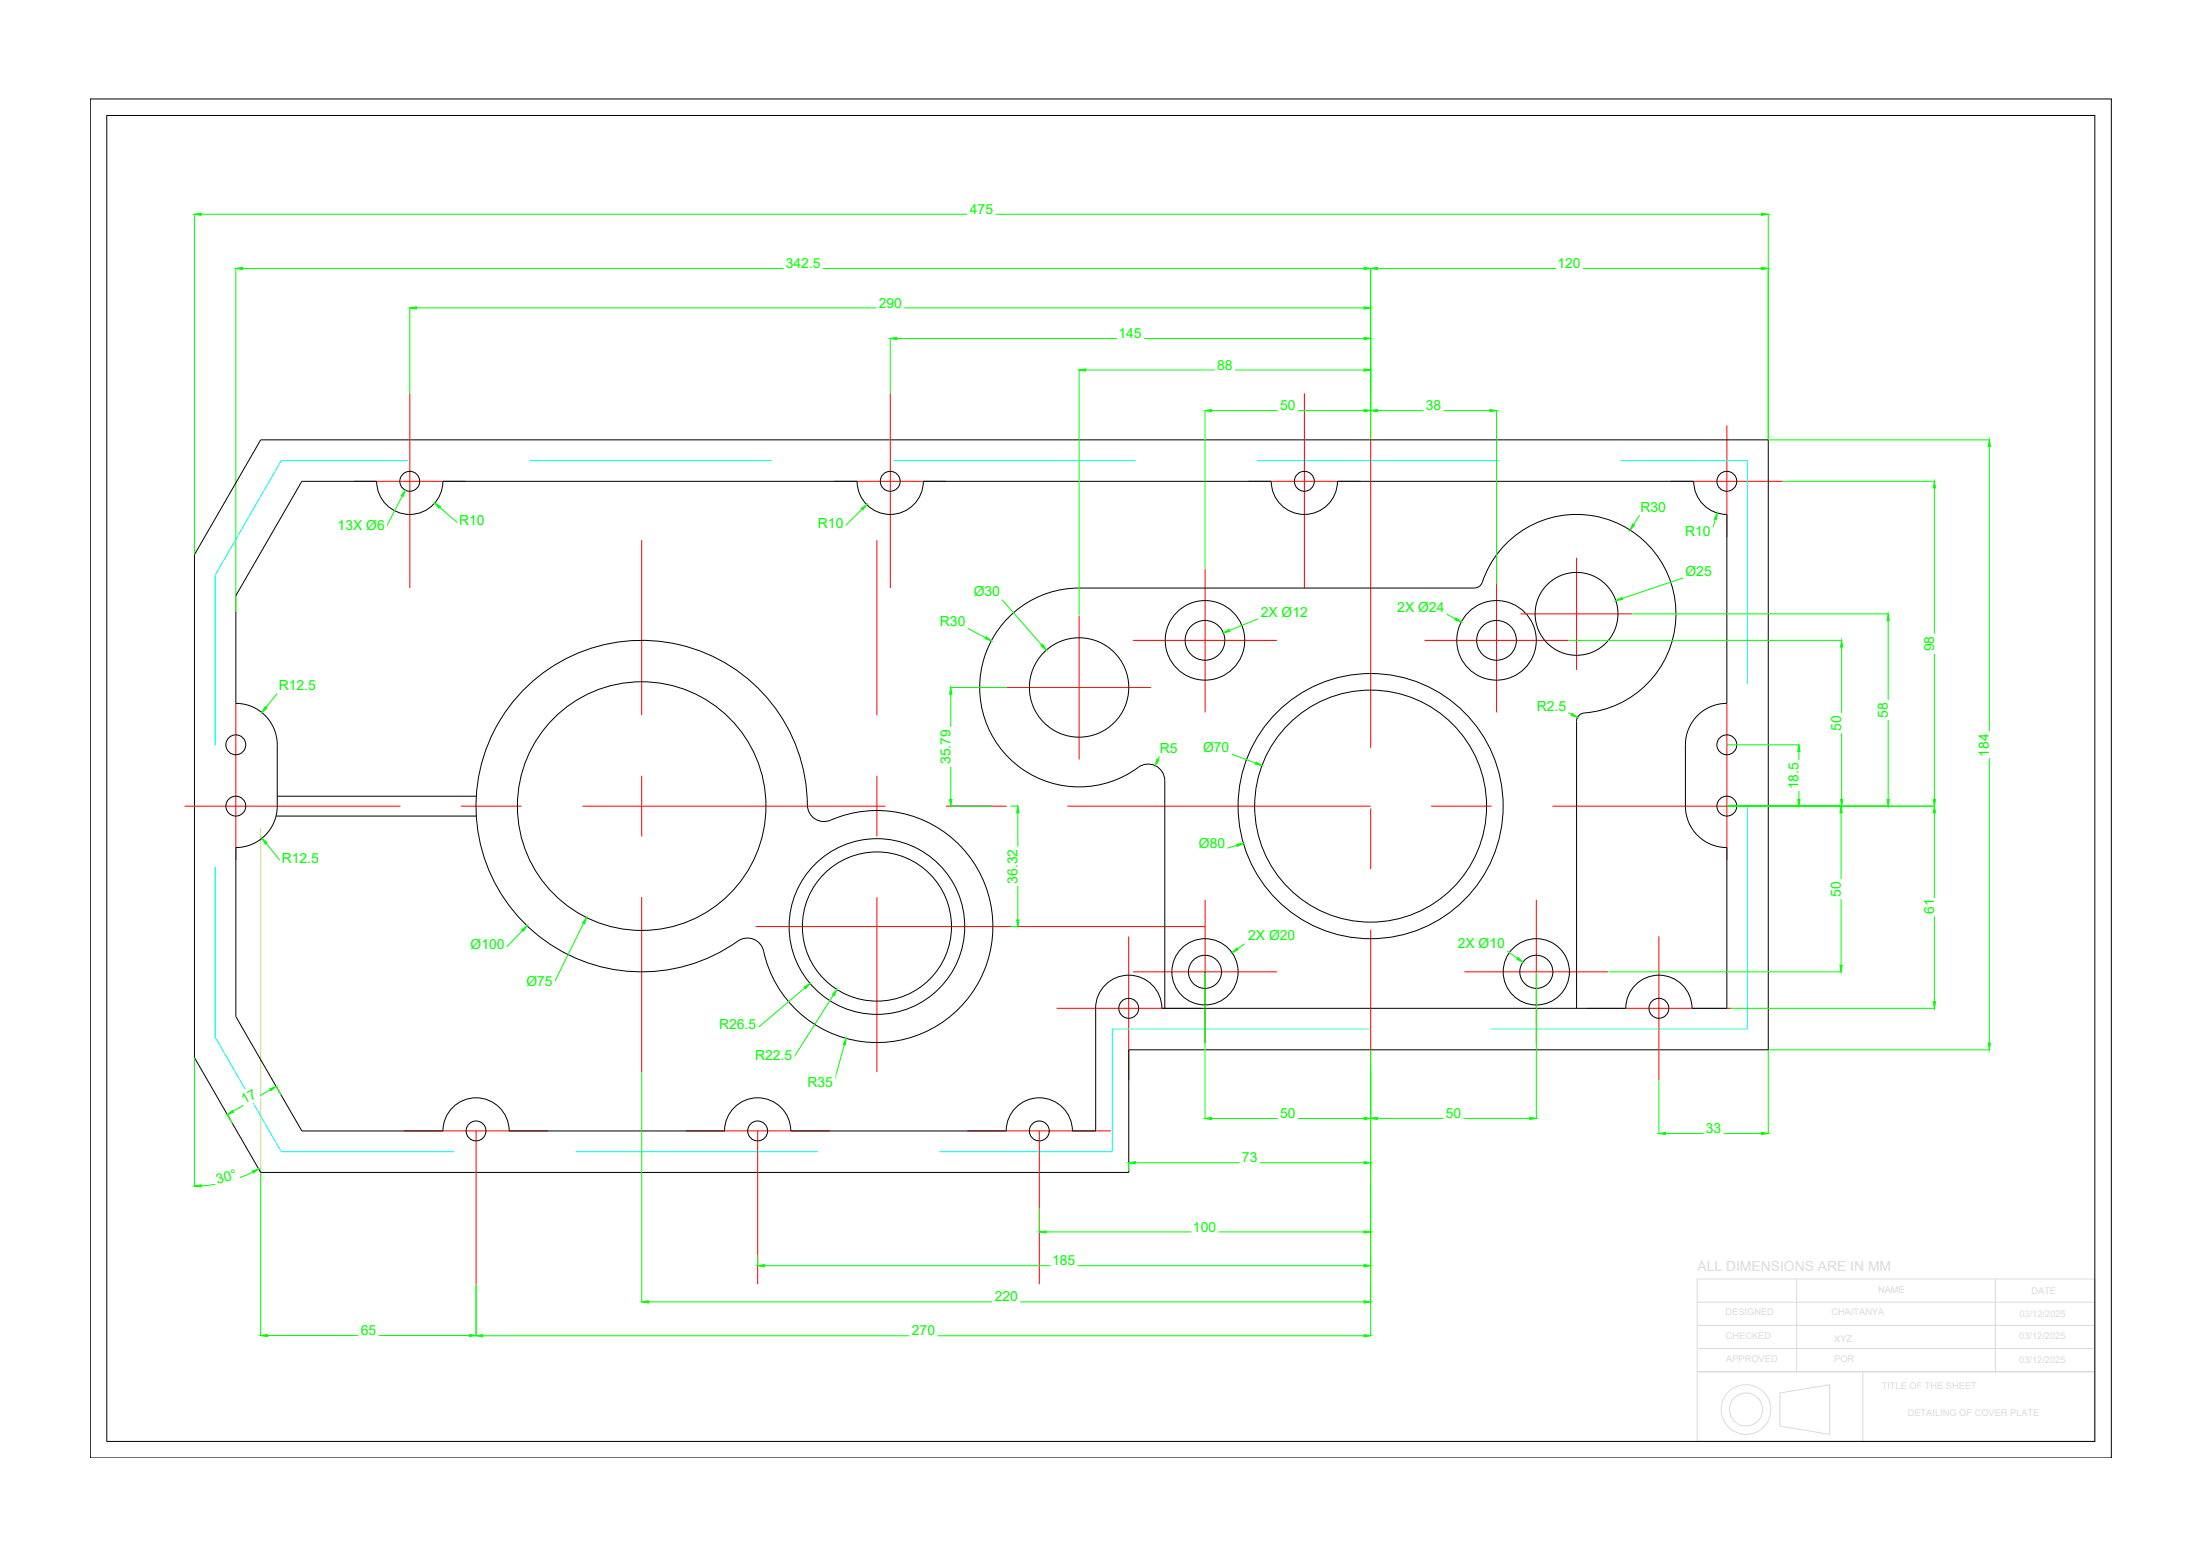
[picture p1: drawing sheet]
<svg xmlns="http://www.w3.org/2000/svg" width="420mm" height="297mm" viewBox="0 0 420 297" stroke-linecap="round" stroke-linejoin="round" font-family="sans-serif">
<!-- layer: centerline -->
<g fill="none" stroke="#f00" stroke-width=".19">
<path d="M78.3 75.1v37.2M170 75.1v37.2M249.1 75.1v37.2M261.8 75.1v67.7M67.6 91.9h21.4M159.3 91.9h21.4M238.4 91.9h21.4M319.1 91.9h21.4M329.8 81.2v21.4M122.6 103.1v33.4M167.5 103.1v33.4M206.1 117.5v27.5"/>
<path d="M230.1 108.5v27.5M285.8 108.5v27.5M290.4 117.2h21.4M301.1 106.5v21.4M45 134.3v29.8M192.3 131.2h27.5M216.4 122.2h27.5M272.1 122.2h27.5M329.8 134.3v29.8M35.2 153.9h41.3M88.1 153.9h11.5M111.2 153.9h57.9"/>
<path d="M122.6 148.1v11.6M167.5 148.1v11.6M180.7 153.9h11.6M203.8 153.9h57.9M261.8 154.3v11.6M273.3 153.9h11.6M296.5 153.9h41.2M122.6 171.3v33.4M144.3 176.9h85.8M167.5 171.3v33.4M215.6 178.8v27.4M230.1 171.8v27.5"/>
<path d="M261.8 177.5v67.7M293.4 171.8v27.5M316.8 178.8v27.4M201.8 192.5h27.5M216.4 185.5h27.5M279.7 185.5h27.4M303.1 192.5h27.5M77.2 215.9h27.5M90.9 215.9v29.3M131 215.9h27.4M144.7 215.9v29.3M184.8 215.9h27.4"/>
<path d="M198.5 215.9v29.3"/>
</g>
<!-- layer: 0 -->
<g fill="none" stroke="#000" stroke-width=".19">
<path d="M17.2 18.9h386v259.4h-386zM20.4 22h379.7v253.2h-379.7zM49.8 84h287.9v116.4h-122.1v23.4h-165.8l-12.7-21.9v-96zM281.6 112.3h-75.5a19 19 0 0 0-17.9 25.2 19 19 0 0 0 29.7 8.7 3.2 3.2 0 0 1 4.5 2.8l.1 43.5M283.1 111.2a1.58 1.58 0 0 1-1.5 1.1M283.1 111.2a19 19 0 0 1 33.1-5.4 19 19 0 0 1-14.1 30.4 1.58 1.58 0 0 0-1 1.5v54.8M52.7 155.8h38.3M52.9 152h38.1M154.2 153.7a31.7 31.7 0 0 0-38.5-30.7 31.7 31.7 0 0 0-22 44.1 31.7 31.7 0 0 0 47.7 12.3 3.2 3.2 0 0 1 4.4 2.2 22.2 22.2 0 0 0 28 16.5 22.2 22.2 0 0 0 14.4-29.1 22.2 22.2 0 0 0-30.1-12.3 3.2 3.2 0 0 1-3.9-3M209.2 192.5a6.3 6.3 0 0 1 6.4-6.3 6.3 6.3 0 0 1 6.3 6.3M209.3 192.5v23.4h-4.5a6.3 6.3 0 0 0-6.3-6.3 6.3 6.3 0 0 0-6.3 6.3h-41.2a6.3 6.3 0 0 0-6.3-6.3 6.3 6.3 0 0 0-6.3 6.3h-41.2a6.3 6.3 0 0 0-6.3-6.3 6.3 6.3 0 0 0-6.3 6.3h-27l-12.6-21.8v-32.3a7.9 7.9 0 0 0 7.9-7.9v-11.7a7.9 7.9 0 0 0-7.9-7.9v-20.6l12.6-21.8h14.3a6.3 6.3 0 0 0 6.4 6.3 6.3 6.3 0 0 0 6.3-6.3h79.1a6.3 6.3 0 0 0 6.3 6.3 6.3 6.3 0 0 0 6.3-6.3h66.5a6.3 6.3 0 0 0 6.3 6.3 6.3 6.3 0 0 0 6.3-6.3h68.1a6.3 6.3 0 0 0 6.3 6.3v36.1a7.9 7.9 0 0 0-7.9 7.9v11.7a7.9 7.9 0 0 0 7.9 7.9v30.7h-6.6M221.9 192.5h88.6"/>
<path d="M310.5 192.5a6.3 6.3 0 0 1 6.3-6.3 6.3 6.3 0 0 1 6.3 6.3"/>
<circle cx="78.3" cy="91.9" r="1.9"/>
<circle cx="170" cy="91.9" r="1.9"/>
<circle cx="249.1" cy="91.9" r="1.9"/>
<circle cx="329.8" cy="91.9" r="1.9"/>
<circle cx="301.1" cy="117.2" r="7.9"/>
<circle cx="206.1" cy="131.2" r="9.5"/>
<circle cx="230.1" cy="122.2" r="7.6"/>
<circle cx="230.1" cy="122.2" r="3.8"/>
<circle cx="285.8" cy="122.2" r="7.6"/>
<circle cx="285.8" cy="122.2" r="3.8"/>
<circle cx="45" cy="153.9" r="1.9"/>
<circle cx="45" cy="142.2" r="1.9"/>
<circle cx="122.5" cy="153.9" r="23.7"/>
<circle cx="261.8" cy="153.9" r="25.3"/>
<circle cx="261.8" cy="153.9" r="22.1"/>
<circle cx="329.8" cy="153.9" r="1.9"/>
<circle cx="329.8" cy="142.2" r="1.9"/>
<circle cx="167.5" cy="176.9" r="16.8"/>
<circle cx="167.5" cy="176.9" r="14.2"/>
<circle cx="215.6" cy="192.5" r="1.9"/>
<circle cx="230.1" cy="185.5" r="6.3"/>
<circle cx="230.1" cy="185.5" r="3.2"/>
<circle cx="293.4" cy="185.5" r="6.3"/>
<circle cx="293.4" cy="185.5" r="3.2"/>
<circle cx="316.8" cy="192.5" r="1.9"/>
<circle cx="90.9" cy="215.9" r="1.9"/>
<circle cx="144.7" cy="215.9" r="1.9"/>
<circle cx="198.5" cy="215.9" r="1.9"/>
</g>
<!-- layer: hidden line -->
<path d="M77.9 87.9h-24.2l-12.6 21.9v32.5M101.1 87.9h46.3M170.6 87.9h46.3M240 87.9h46.4M309.5 87.9h24.2v42.7M333.7 153.8v42.6h-49M41.1 165.5v32.5l12.6 21.9h33.1M261.5 196.4h-49.1v23.5h-33M109.9 219.9h46.3" fill="none" stroke="#0ff" stroke-width=".19"/>
<!-- layer: Reference line -->
<path d="M49.8 158.2v65.6" fill="none" stroke="#dd0" stroke-width=".19"/>
<!-- layer: AM_5 -->
<g fill="none" stroke="#0f0" stroke-width=".19">
<path d="M37.1 40.8v65.1M38.4 40.9h298M45 51.2v65.8M46.3 51.2h214.2M78.3 58.7v16.3M79.5 58.8h181M261.8 51.2v32.7M263 51.2h73.4M337.7 40.8v43.1M170 64.5v10.5M171.3 64.6h89.2M206.1 70.6v46.9"/>
<path d="M207.3 70.6h53.2M230.1 78.3v30.2M231.4 78.4h29.1M263 78.4h21.6M285.8 78.3v33.2M76.8 94.7l-3.4 6.6h-8.6M84 96.9l3.9 3.3h4.5M164.6 97.2l-3.6 3.6h-4.6M318 97.8h-4.5l-1.5 2.3M327.6 99.1l-1 3.4h-4.6M337.7 84h42.3M340.5 91.9h29"/>
<path d="M369.4 93.1v59.5M379.9 85.2v113.9M179.7 119.7h4.6l3.9 2M186.1 114h4.8l8.1 9.2M249.7 117.9h-8.9l-6 2.5M266.9 117h8.9l2.2 1.1M311.8 117.2h48.9M326.8 110.2h-4.8l-12.2 4.1M360.6 118.5v34.1M60.2 131.8h-6.8l-2.6 3.2M181.5 131.2h10.8M181.6 132.5v20.1"/>
<path d="M293.7 135.8h5.3l1.2 .6M299.6 122.2h52.2M351.7 123.5v29.1M181.5 153.9h8M193 153.9h1.4M194.4 155.2v20.4M224.8 143.9h-3.1l-.6 1.1M229.9 143.8h4.8l5.1 1.9M329.8 153.9h39.7M329.8 142.2h13.8M343.6 143.4v9.2M351.6 155.2v29.1"/>
<path d="M369.4 155.2v36M50.8 161l3.2 3.8h6.8M99.8 177.6l-3.5 3.7h-6.3M111.4 176.3l-5.9 12h-4.9M193 176.9h1.4M236.3 161.4l-2.4 .7h-4.8M247.2 179.7h-8.8l-2.1 1.4M153.7 188.6l-9.4 7.9h-6.8M159.2 190l-8 12.5h-6.8M161.2 199.4l-2.2 8.1h-4.6M230.1 185.6v28M278.5 181.2h8.8l2.5 1.8"/>
<path d="M293.4 185.6v28M307.2 185.5h44.5M330.6 192.5h38.9M37.1 201.9v24.6M43.4 212.7l1 1.8M51.6 208l-7.1 4.1M52.7 207.3l1 1.8M122.6 204.7v43.9M231.4 213.5h29.1M261.8 200.4v54.7M263 213.5h29.1M316.8 206.3v10.1"/>
<path d="M318.1 216.4h18.3M337.7 200.4v16M337.7 200.4h42.3M48.3 223.7a24.5 24.5 0 0 1-9.9 2.7M49.8 223.8v31.2M144.7 239.6v2.1M198.5 230.6v4.6M199.8 235.2h60.7M215.6 221.9v1.6M216.8 222h43.7M51.1 255h38.6M90.9 245.2v9.9"/>
<path d="M92.2 255h168.3M123.8 248.5h136.7M146 241.6h114.5"/>
</g>
<g fill="#0f0" stroke="#0f0" stroke-width=".19">
<path d="M336.4 51l1.3 .2-1.3 .3z"/>
<path d="M261.8 51.2l1.2-.2v.5z"/>
<path d="M260.5 51l1.3 .2-1.3 .3z"/>
<path d="M45 51.2l1.3-.2v.5z"/>
<path d="M260.5 254.8l1.3 .2-1.3 .2z"/>
<path d="M90.9 255l1.3-.2v.4z"/>
<path d="M89.7 254.7l1.2 .3-1.2 .2z"/>
<path d="M49.8 255l1.3-.3v.5z"/>
<path d="M37.1 40.9l1.3-.2v.4z"/>
<path d="M336.4 40.7l1.3 .2-1.3 .2z"/>
<path d="M336.4 216.2l1.3 .2-1.3 .2z"/>
<path d="M316.8 216.4l1.3-.2v.4z"/>
<path d="M379.7 199.1h.4l-.2 1.3z"/>
<path d="M379.9 84l.2 1.2h-.4z"/>
<path d="M351.4 184.3h.4l-.2 1.2z"/>
<path d="M351.6 153.9l.2 1.3h-.4z"/>
<path d="M360.4 152.6h.4l-.2 1.3z"/>
<path d="M360.6 117.2l.2 1.3h-.4z"/>
<path d="M351.5 152.6h.4l-.2 1.3z"/>
<path d="M351.7 122.2l.2 1.3h-.4z"/>
<path d="M343.3 152.6h.5l-.2 1.3z"/>
<path d="M343.6 142.2l.2 1.2h-.5z"/>
<path d="M261.8 213.5l1.2-.2v.4z"/>
<path d="M292.1 213.3l1.3 .2-1.3 .2z"/>
<path d="M260.5 213.3l1.3 .2-1.3 .2z"/>
<path d="M230.1 213.5l1.3-.2v.4z"/>
<path d="M260.5 235l1.3 .2-1.3 .2z"/>
<path d="M198.5 235.2l1.3-.2v.4z"/>
<path d="M260.5 221.8l1.3 .2-1.3 .2z"/>
<path d="M215.6 222l1.2-.2v.4z"/>
<path d="M260.5 241.4l1.3 .2-1.3 .2z"/>
<path d="M144.7 241.6l1.3-.2v.4z"/>
<path d="M261.8 78.4l1.2-.2v.4z"/>
<path d="M284.6 78.2l1.2 .2-1.2 .2z"/>
<path d="M260.5 78.2l1.3 .2-1.3 .2z"/>
<path d="M230.1 78.4l1.3-.2v.4z"/>
<path d="M260.5 70.4l1.3 .2-1.3 .2z"/>
<path d="M206.1 70.6l1.2-.2v.4z"/>
<path d="M170 64.6l1.3-.2v.4z"/>
<path d="M260.5 64.4l1.3 .2-1.3 .2z"/>
<path d="M78.3 58.8l1.2-.2v.4z"/>
<path d="M260.5 58.6l1.3 .2-1.3 .2z"/>
<path d="M181.6 131.2l.2 1.3h-.4z"/>
<path d="M181.4 152.6h.4l-.2 1.3z"/>
<path d="M194.2 175.6h.4l-.2 1.3z"/>
<path d="M194.4 153.9l.2 1.3h-.4z"/>
<path d="M122.6 248.5l1.2-.2v.4z"/>
<path d="M260.5 248.3l1.3 .2-1.3 .2z"/>
<path d="M37.1 226.4l1.3-.2v.4z"/>
<path d="M48.2 223.6l1.2-.5-1 .8z"/>
<path d="M43.4 212.8l1-.8 .2 .3z"/>
<path d="M51.5 207.8l1.2-.4-1 .8z"/>
<path d="M164.5 97.1l1-.8-.7 1.1z"/>
<path d="M83 96l1.1 .7-.2 .3z"/>
<path d="M50.6 134.9l.4 .3-1 .8z"/>
<path d="M50 160l1 .9-.3 .2z"/>
<path d="M99.6 177.5l1.1-.8-.8 1.1z"/>
<path d="M112 175.1l-.4 1.3-.3-.2z"/>
<path d="M153.6 188.4l1.1-.7-.8 1z"/>
<path d="M159.8 188.9l-.5 1.2-.3-.3z"/>
<path d="M161.6 198.2l-.2 1.3-.4-.1z"/>
<path d="M278.1 118l1 .7-1.2-.4z"/>
<path d="M233.6 120.8l1.1-.6 .2 .3z"/>
<path d="M235.3 181.9l.9-.9 .3 .3z"/>
<path d="M289.9 182.8l.9 .9-1.1-.6z"/>
<path d="M236.2 161.2l1.3-.2-1.2 .6z"/>
<path d="M239.9 145.5l1.1 .6-1.2-.2z"/>
<path d="M369.4 91.9l.2 1.2h-.4z"/>
<path d="M369.2 152.6h.4l-.2 1.3z"/>
<path d="M369.4 153.9l.2 1.3h-.4z"/>
<path d="M369.2 191.2h.4l-.2 1.3z"/>
<path d="M300.2 136.2l1.1 .8-1.2-.5z"/>
<path d="M220.9 144.9l.4 .2-.7 1.1z"/>
<path d="M188.3 121.5l1 .8-1.2-.4z"/>
<path d="M311.8 100l.4 .2-.9 1z"/>
<path d="M328 97.9l-.2 1.3-.4-.1z"/>
<path d="M308.6 114.7l1.1-.6 .1 .4z"/>
<path d="M198.8 123.3l.3-.3 .7 1.1z"/>
<path d="M77.4 93.6l-.4 1.2-.4-.2z"/>
</g>
<g fill="#fff" stroke="#fff" stroke-width=".19">
<path d="M297.3 48.8v2.9l4.9-2.9zM297.3 51.7l4.9-2.9v2.9z"/>
<path d="M149.7 48.8v2.9l7.4-2.9zM149.7 51.7l7.4-2.9v2.9z"/>
<path d="M173.8 252.6v2.8l5.1-2.8zM173.8 255.4l5.1-2.8v2.8z"/>
<path d="M68.5 252.5v2.9l3.7-2.9zM68.5 255.4l3.7-2.9v2.9z"/>
<path d="M184.8 38.5v2.8l5.2-2.8zM184.8 41.3l5.2-2.8v2.8z"/>
<path d="M325.4 213.9v2.9l3.7-2.9zM325.4 216.8l3.7-2.9v2.9z"/>
<path d="M377.5 139.7v5h2.9zM377.5 139.7h2.9v5z"/>
<path d="M349.2 167.9v3.6h2.8zM349.2 167.9h2.8v3.6z"/>
<path d="M358.2 133.7v3.7h2.8zM358.2 133.7h2.8v3.7z"/>
<path d="M349.3 136.2v3.7h2.8zM349.3 136.2h2.8v3.7z"/>
<path d="M341.1 145.2v5.7h2.9zM341.1 145.2h2.9v5.7z"/>
<path d="M275.8 211.1v2.8l3.6-2.8zM275.8 213.9l3.6-2.8v2.8z"/>
<path d="M244.1 211.1v2.9l3.7-2.9zM244.1 214l3.7-2.9v2.9z"/>
<path d="M227.6 232.7v2.9l5-2.9zM227.6 235.6l5-2.9v2.9z"/>
<path d="M236.8 219.5v2.9l3.7-2.9zM236.8 222.4l3.7-2.9v2.9z"/>
<path d="M200.7 239.2v2.9l5-2.9zM200.7 242.1l5-2.9v2.9z"/>
<path d="M272 75.9v2.9l3.6-2.9zM272 78.8l3.6-2.9v2.9z"/>
<path d="M244.1 75.9v2.9l3.7-2.9zM244.1 78.8l3.7-2.9v2.9z"/>
<path d="M232.1 68.2v2.9l3.7-2.9zM232.1 71.1l3.7-2.9v2.9z"/>
<path d="M213.4 62.2v2.8l5-2.8zM213.4 65l5-2.8v2.8z"/>
<path d="M167.4 56.3v2.9l5.2-2.9zM167.4 59.2l5.2-2.9v2.9z"/>
<path d="M179.1 138.9v7.4h2.9zM179.1 138.9h2.9v7.4z"/>
<path d="M191.9 161.7v7.3h2.9zM191.9 161.7h2.9v7.3z"/>
<path d="M189.6 246.1v2.9l5.1-2.9zM189.6 249l5.1-2.9v2.9z"/>
<path d="M40.6 223.8l.7 2.8 3.8-4zM45.1 222.6l.7 2.8-4.5 1.2z"/>
<path d="M45.3 208.9l1.5 2.4 1.6-4.2zM48.4 207.1l1.4 2.5-3 1.7z"/>
<path d="M155.9 98.4v2.9l5.5-2.9zM155.9 101.3l5.5-2.9v2.9z"/>
<path d="M87.4 97.8v2.9l5.5-2.9zM87.4 100.7l5.5-2.9v2.9z"/>
<path d="M53 129.4v2.8l7.7-2.8zM53 132.2l7.7-2.8v2.8z"/>
<path d="M53.5 162.4v2.9l7.7-2.9zM53.5 165.3l7.7-2.9v2.9z"/>
<path d="M89.5 178.7v3l7.2-3zM89.5 181.7l7.2-3v3z"/>
<path d="M100.2 185.8v3l5.7-3zM100.2 188.8l5.7-3v3z"/>
<path d="M137.1 194.1v2.9l7.7-2.9zM137.1 197l7.7-2.9v2.9z"/>
<path d="M143.9 200v2.9l7.7-2.9zM143.9 202.9l7.7-2.9v2.9z"/>
<path d="M154 205.1v2.9l5.4-2.9zM154 208l5.4-2.9v2.9z"/>
<path d="M266.5 114.4v3l9.7-3zM266.5 117.4l9.7-3v3z"/>
<path d="M240.4 115.3v3l9.7-3zM240.4 118.3l9.7-3v3z"/>
<path d="M238 177.1v3l9.7-3zM238 180.1l9.7-3v3z"/>
<path d="M278 178.6v3l9.8-3zM278 181.6l9.8-3v3z"/>
<path d="M228.6 159.5v3l5.7-3zM228.6 162.5l5.7-3v3z"/>
<path d="M229.4 141.2v3l5.7-3zM229.4 144.2l5.7-3v3z"/>
<path d="M367 121.1v3.6h2.9zM367 121.1h2.9v3.6z"/>
<path d="M367 171.5v3.3h2.9zM367 171.5h2.9v3.3z"/>
<path d="M293.2 133.3v2.9l6.3-2.9zM293.2 136.2l6.3-2.9v2.9z"/>
<path d="M221.2 141.4v2.9l4.1-2.9zM221.2 144.3l4.1-2.9v2.9z"/>
<path d="M179.2 117.2v2.9l5.5-2.9zM179.2 120.1l5.5-2.9v2.9z"/>
<path d="M313 95.3v2.9l5.5-2.9zM313 98.2l5.5-2.9v2.9z"/>
<path d="M321.6 100v2.9l5.4-2.9zM321.6 102.9l5.4-2.9v2.9z"/>
<path d="M321.5 107.6v3l5.8-3zM321.5 110.6l5.8-3v3z"/>
<path d="M185.6 111.4v3l5.7-3zM185.6 114.4l5.7-3v3z"/>
<path d="M64.3 98.8v3l9.5-3zM64.3 101.8l9.5-3v3z"/>
</g>
<!-- layer: TEXT -->
<g fill="none" stroke="#dbdbdb" stroke-width=".19">
<path d="M324.1 244.2h76v31h-76zM324.1 248.6h76M324.1 253h76M324.1 257.4h76M343.1 244.2v17.7M381.1 244.2v17.7M324.1 261.9h76M339.9 265.9l9.5-1.6v9.5l-9.5-1.6zM355.8 261.9v13.3"/>
<circle cx="333.5" cy="269.1" r="4.7"/>
<circle cx="333.5" cy="269.1" r="3.2"/>
</g>
<g font-size="2.7" fill="#0f0">
<text x="185.2" y="40.8">475</text>
<text x="150.1" y="51.2">342.5</text>
<text x="297.4" y="51.2">120</text>
<text x="167.8" y="58.7">290</text>
<text x="213.6" y="64.5">145</text>
<text x="232.5" y="70.6">88</text>
<text x="244.5" y="78.3">50</text>
<text x="272.3" y="78.3">38</text>
<text x="64.5" y="101.2">13X Ø6</text>
<text x="87.7" y="100.2">R10</text>
<text x="156.2" y="100.7">R10</text>
<text x="313.3" y="97.7">R30</text>
<text x="321.8" y="102.4">R10</text>
<text x="186" y="113.8">Ø30</text>
<text x="321.9" y="110">Ø25</text>
<text x="179.5" y="119.6">R30</text>
<text x="240.8" y="117.8">2X Ø12</text>
<text x="266.9" y="116.8">2X Ø24</text>
<text x="369.4" y="124.4" transform="rotate(-90 369.4 124.4)">98</text>
<text x="53.2" y="131.7">R12.5</text>
<text x="293.5" y="135.7">R2.5</text>
<text x="360.5" y="137" transform="rotate(-90 360.5 137)">58</text>
<text x="221.5" y="143.8">R5</text>
<text x="229.8" y="143.6">Ø70</text>
<text x="351.6" y="139.5" transform="rotate(-90 351.6 139.5)">50</text>
<text x="181.5" y="145.9" transform="rotate(-90 181.5 145.9)">35.79</text>
<text x="379.8" y="144.5" transform="rotate(-90 379.8 144.5)">184</text>
<text x="343.5" y="150.7" transform="rotate(-90 343.5 150.7)">18.5</text>
<text x="229" y="161.9">Ø80</text>
<text x="53.8" y="164.8">R12.5</text>
<text x="194.3" y="168.7" transform="rotate(-90 194.3 168.7)">36.32</text>
<text x="351.5" y="171.2" transform="rotate(-90 351.5 171.2)">50</text>
<text x="238.4" y="179.5">2X Ø20</text>
<text x="369.4" y="174.5" transform="rotate(-90 369.4 174.5)">61</text>
<text x="89.9" y="181.1">Ø100</text>
<text x="278.4" y="181">2X Ø10</text>
<text x="100.5" y="188.2">Ø75</text>
<text x="137.3" y="196.5">R26.5</text>
<text x="144.2" y="202.4">R22.5</text>
<text x="154.2" y="207.4">R35</text>
<text x="46.7" y="210.8" transform="rotate(-30 46.7 210.8)">17</text>
<text x="244.5" y="213.4">50</text>
<text x="276.1" y="213.4">50</text>
<text x="237.2" y="221.9">73</text>
<text x="325.8" y="216.3">33</text>
<text x="41.6" y="226" transform="rotate(-15 41.6 226)">30°</text>
<text x="227.8" y="235.1">100</text>
<text x="200.9" y="241.5">185</text>
<text x="190" y="248.5">220</text>
<text x="68.9" y="254.9">65</text>
<text x="174.2" y="254.9">270</text>
</g>
</svg>
